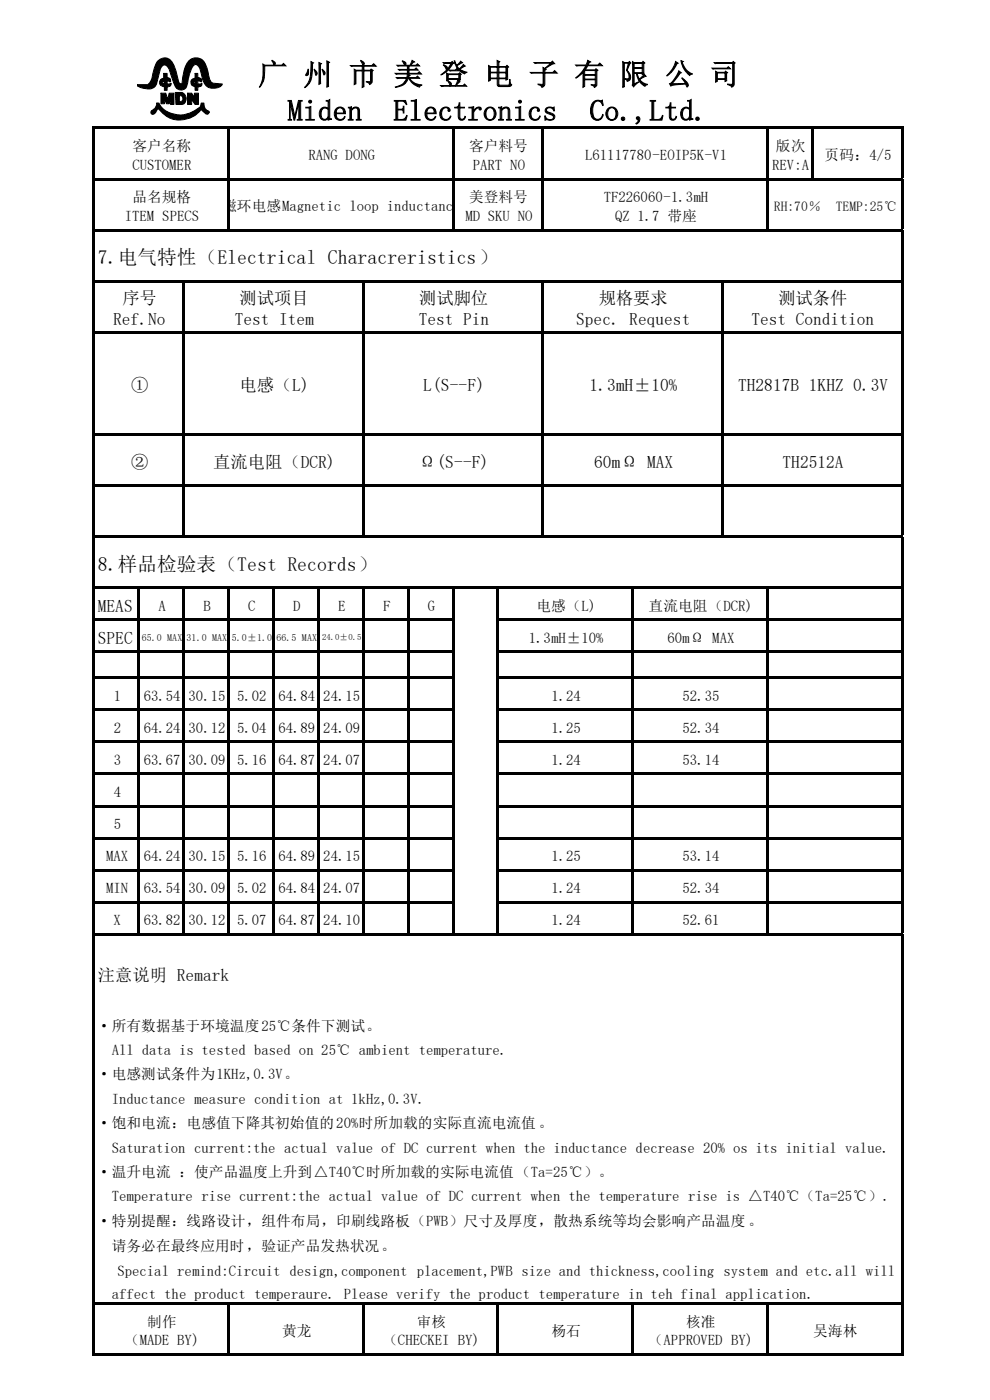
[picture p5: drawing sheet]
<svg xmlns="http://www.w3.org/2000/svg" width="210mm" height="297mm" viewBox="0 0 210 297" stroke-linecap="round" stroke-linejoin="round" font-family="sans-serif">
<g fill="#000">
<path d="M19.6 26.9h.6v10.8h-.6z" fill-rule="evenodd"/>
<path d="M19.6 37.7h.6v10.9h-.6z" fill-rule="evenodd"/>
<path d="M20.2 26.9h171.4v.5h-171.4z" fill-rule="evenodd"/>
<path d="M20.2 37.7h151.8v.5h-151.8z" fill-rule="evenodd"/>
<path d="M48.2 27.1h.5v10.6h-.5z" fill-rule="evenodd"/>
<path d="M48.2 38h.5v11.1h-.5z" fill-rule="evenodd"/>
<path d="M95.8 27.1h.6v10.6h-.6z" fill-rule="evenodd"/>
<path d="M95.8 38h.6v11.1h-.6z" fill-rule="evenodd"/>
<path d="M114.9 27.1h.5v10.6h-.5z" fill-rule="evenodd"/>
<path d="M114.9 38h.5v11.1h-.5z" fill-rule="evenodd"/>
<path d="M162.5 27.1h.5v10.6h-.5z" fill-rule="evenodd"/>
<path d="M162.5 38h.5v11.1h-.5z" fill-rule="evenodd"/>
<path d="M172 27.1h.6v11.1h-.6z" fill-rule="evenodd"/>
<path d="M172.6 37.7h19v.5h-19z" fill-rule="evenodd"/>
<path d="M191.1 27.1h.5v10.6h-.5z" fill-rule="evenodd"/>
<path d="M191.1 38h.5v10.6h-.5z" fill-rule="evenodd"/>
<path d="M19.6 48.6h.6v10.8h-.6z" fill-rule="evenodd"/>
<path d="M19.6 59.4h.6v10.8h-.6z" fill-rule="evenodd"/>
<path d="M20.2 48.6h28v.5h-28z" fill-rule="evenodd"/>
<path d="M20.2 59.4h171.4v.5h-171.4z" fill-rule="evenodd"/>
<path d="M38.7 59.6h.5v10.6h-.5z" fill-rule="evenodd"/>
<path d="M48.7 48.6h47.1v.5h-47.1z" fill-rule="evenodd"/>
<path d="M76.8 59.6h.5v10.6h-.5z" fill-rule="evenodd"/>
<path d="M96.4 48.6h18.5v.5h-18.5z" fill-rule="evenodd"/>
<path d="M114.9 59.6h.5v10.6h-.5z" fill-rule="evenodd"/>
<path d="M115.4 48.6h47.1v.5h-47.1z" fill-rule="evenodd"/>
<path d="M153 59.6h.5v10.6h-.5z" fill-rule="evenodd"/>
<path d="M163 48.6h28.6v.5h-28.6z" fill-rule="evenodd"/>
<path d="M191.1 48.8h.5v10.6h-.5z" fill-rule="evenodd"/>
<path d="M191.1 59.6h.5v10.6h-.5z" fill-rule="evenodd"/>
<path d="M19.6 70.2h.6v21.7h-.6z" fill-rule="evenodd"/>
<path d="M20.2 70.2h171.4v.5h-171.4z" fill-rule="evenodd"/>
<path d="M38.7 70.5h.5v21.4h-.5z" fill-rule="evenodd"/>
<path d="M76.8 70.5h.5v21.4h-.5z" fill-rule="evenodd"/>
<path d="M114.9 70.5h.5v21.4h-.5z" fill-rule="evenodd"/>
<path d="M153 70.5h.5v21.4h-.5z" fill-rule="evenodd"/>
<path d="M191.1 70.5h.5v21.4h-.5z" fill-rule="evenodd"/>
<path d="M19.6 91.9h.6v10.8h-.6z" fill-rule="evenodd"/>
<path d="M20.2 91.9h171.4v.5h-171.4z" fill-rule="evenodd"/>
<path d="M38.7 92.2h.5v10.5h-.5z" fill-rule="evenodd"/>
<path d="M76.8 92.2h.5v10.5h-.5z" fill-rule="evenodd"/>
<path d="M114.9 92.2h.5v10.5h-.5z" fill-rule="evenodd"/>
<path d="M153 92.2h.5v10.5h-.5z" fill-rule="evenodd"/>
<path d="M191.1 92.2h.5v10.5h-.5z" fill-rule="evenodd"/>
<path d="M19.6 102.7h.6v10.9h-.6z" fill-rule="evenodd"/>
<path d="M19.6 113.6h.6v10.8h-.6z" fill-rule="evenodd"/>
<path d="M20.2 102.7h171.4v.6h-171.4z" fill-rule="evenodd"/>
<path d="M20.2 113.6h18.5v.5h-18.5z" fill-rule="evenodd"/>
<path d="M38.7 103h.5v11.1h-.5z" fill-rule="evenodd"/>
<path d="M39.2 113.6h37.6v.5h-37.6z" fill-rule="evenodd"/>
<path d="M76.8 103h.5v11.1h-.5z" fill-rule="evenodd"/>
<path d="M77.3 113.6h37.6v.5h-37.6z" fill-rule="evenodd"/>
<path d="M114.9 103h.5v11.1h-.5z" fill-rule="evenodd"/>
<path d="M115.4 113.6h37.6v.5h-37.6z" fill-rule="evenodd"/>
<path d="M153 103h.5v11.1h-.5z" fill-rule="evenodd"/>
<path d="M153.5 113.6h38.1v.5h-38.1z" fill-rule="evenodd"/>
<path d="M191.1 103h.5v10.6h-.5z" fill-rule="evenodd"/>
<path d="M191.1 113.8h.5v10.6h-.5z" fill-rule="evenodd"/>
<path d="M19.6 124.4h.6v6.8h-.6z" fill-rule="evenodd"/>
<path d="M19.6 131.2h.6v6.8h-.6z" fill-rule="evenodd"/>
<path d="M19.6 138h.6v5.5h-.6z" fill-rule="evenodd"/>
<path d="M20.2 124.4h171.4v.5h-171.4z" fill-rule="evenodd"/>
<path d="M20.2 131.2h76.2v.5h-76.2z" fill-rule="evenodd"/>
<path d="M20.2 138h76.2v.6h-76.2z" fill-rule="evenodd"/>
<path d="M29.2 124.7h.5v6.5h-.5z" fill-rule="evenodd"/>
<path d="M29.2 131.5h.5v6.5h-.5z" fill-rule="evenodd"/>
<path d="M29.2 138.3h.5v5.2h-.5z" fill-rule="evenodd"/>
<path d="M38.7 124.7h.5v6.5h-.5z" fill-rule="evenodd"/>
<path d="M38.7 131.5h.5v6.5h-.5z" fill-rule="evenodd"/>
<path d="M38.7 138.3h.5v5.2h-.5z" fill-rule="evenodd"/>
<path d="M48.2 124.7h.5v6.5h-.5z" fill-rule="evenodd"/>
<path d="M48.2 131.5h.5v6.5h-.5z" fill-rule="evenodd"/>
<path d="M48.2 138.3h.5v5.2h-.5z" fill-rule="evenodd"/>
<path d="M57.7 124.7h.6v6.5h-.6z" fill-rule="evenodd"/>
<path d="M57.7 131.5h.6v6.5h-.6z" fill-rule="evenodd"/>
<path d="M57.7 138.3h.6v5.2h-.6z" fill-rule="evenodd"/>
<path d="M67.3 124.7h.5v6.5h-.5z" fill-rule="evenodd"/>
<path d="M67.3 131.5h.5v6.5h-.5z" fill-rule="evenodd"/>
<path d="M67.3 138.3h.5v5.2h-.5z" fill-rule="evenodd"/>
<path d="M76.8 124.7h.5v6.5h-.5z" fill-rule="evenodd"/>
<path d="M76.8 131.5h.5v6.5h-.5z" fill-rule="evenodd"/>
<path d="M76.8 138.3h.5v5.2h-.5z" fill-rule="evenodd"/>
<path d="M86.3 124.7h.5v6.5h-.5z" fill-rule="evenodd"/>
<path d="M86.3 131.5h.5v6.5h-.5z" fill-rule="evenodd"/>
<path d="M86.3 138.3h.5v5.2h-.5z" fill-rule="evenodd"/>
<path d="M95.8 124.7h.6v6.5h-.6z" fill-rule="evenodd"/>
<path d="M95.8 131.5h.6v6.5h-.6z" fill-rule="evenodd"/>
<path d="M95.8 138.3h.6v5.2h-.6z" fill-rule="evenodd"/>
<path d="M105.4 124.7h.5v6.5h-.5z" fill-rule="evenodd"/>
<path d="M105.4 131.2h.5v6.8h-.5z" fill-rule="evenodd"/>
<path d="M105.4 138h.5v5.5h-.5z" fill-rule="evenodd"/>
<path d="M105.9 131.2h85.7v.5h-85.7z" fill-rule="evenodd"/>
<path d="M105.9 138h85.7v.6h-85.7z" fill-rule="evenodd"/>
<path d="M133.9 124.7h.6v6.5h-.6z" fill-rule="evenodd"/>
<path d="M133.9 131.5h.6v6.5h-.6z" fill-rule="evenodd"/>
<path d="M133.9 138.3h.6v5.2h-.6z" fill-rule="evenodd"/>
<path d="M162.5 124.7h.5v6.5h-.5z" fill-rule="evenodd"/>
<path d="M162.5 131.5h.5v6.5h-.5z" fill-rule="evenodd"/>
<path d="M162.5 138.3h.5v5.2h-.5z" fill-rule="evenodd"/>
<path d="M191.1 124.7h.5v6.5h-.5z" fill-rule="evenodd"/>
<path d="M191.1 131.5h.5v6.5h-.5z" fill-rule="evenodd"/>
<path d="M191.1 138.3h.5v5.2h-.5z" fill-rule="evenodd"/>
<path d="M19.6 143.5h.6v6.8h-.6z" fill-rule="evenodd"/>
<path d="M19.6 150.3h.6v6.8h-.6z" fill-rule="evenodd"/>
<path d="M19.6 157.1h.6v6.8h-.6z" fill-rule="evenodd"/>
<path d="M20.2 143.5h76.2v.5h-76.2z" fill-rule="evenodd"/>
<path d="M20.2 150.3h76.2v.5h-76.2z" fill-rule="evenodd"/>
<path d="M20.2 157.1h76.2v.5h-76.2z" fill-rule="evenodd"/>
<path d="M29.2 143.7h.5v6.6h-.5z" fill-rule="evenodd"/>
<path d="M29.2 150.5h.5v6.6h-.5z" fill-rule="evenodd"/>
<path d="M29.2 157.4h.5v6.5h-.5z" fill-rule="evenodd"/>
<path d="M38.7 143.7h.5v6.6h-.5z" fill-rule="evenodd"/>
<path d="M38.7 150.5h.5v6.6h-.5z" fill-rule="evenodd"/>
<path d="M38.7 157.4h.5v6.5h-.5z" fill-rule="evenodd"/>
<path d="M48.2 143.7h.5v6.6h-.5z" fill-rule="evenodd"/>
<path d="M48.2 150.5h.5v6.6h-.5z" fill-rule="evenodd"/>
<path d="M48.2 157.4h.5v6.5h-.5z" fill-rule="evenodd"/>
<path d="M57.7 143.7h.6v6.6h-.6z" fill-rule="evenodd"/>
<path d="M57.7 150.5h.6v6.6h-.6z" fill-rule="evenodd"/>
<path d="M57.7 157.4h.6v6.5h-.6z" fill-rule="evenodd"/>
<path d="M67.3 143.7h.5v6.6h-.5z" fill-rule="evenodd"/>
<path d="M67.3 150.5h.5v6.6h-.5z" fill-rule="evenodd"/>
<path d="M67.3 157.4h.5v6.5h-.5z" fill-rule="evenodd"/>
<path d="M76.8 143.7h.5v6.6h-.5z" fill-rule="evenodd"/>
<path d="M76.8 150.5h.5v6.6h-.5z" fill-rule="evenodd"/>
<path d="M76.8 157.4h.5v6.5h-.5z" fill-rule="evenodd"/>
<path d="M86.3 143.7h.5v6.6h-.5z" fill-rule="evenodd"/>
<path d="M86.3 150.5h.5v6.6h-.5z" fill-rule="evenodd"/>
<path d="M86.3 157.4h.5v6.5h-.5z" fill-rule="evenodd"/>
<path d="M95.8 143.7h.6v6.6h-.6z" fill-rule="evenodd"/>
<path d="M95.8 150.5h.6v6.6h-.6z" fill-rule="evenodd"/>
<path d="M95.8 157.4h.6v6.5h-.6z" fill-rule="evenodd"/>
<path d="M105.4 143.5h.5v6.8h-.5z" fill-rule="evenodd"/>
<path d="M105.4 150.3h.5v6.8h-.5z" fill-rule="evenodd"/>
<path d="M105.4 157.1h.5v6.8h-.5z" fill-rule="evenodd"/>
<path d="M105.9 143.5h85.7v.5h-85.7z" fill-rule="evenodd"/>
<path d="M105.9 150.3h85.7v.5h-85.7z" fill-rule="evenodd"/>
<path d="M105.9 157.1h85.7v.5h-85.7z" fill-rule="evenodd"/>
<path d="M133.9 143.7h.6v6.6h-.6z" fill-rule="evenodd"/>
<path d="M133.9 150.5h.6v6.6h-.6z" fill-rule="evenodd"/>
<path d="M133.9 157.4h.6v6.5h-.6z" fill-rule="evenodd"/>
<path d="M162.5 143.7h.5v6.6h-.5z" fill-rule="evenodd"/>
<path d="M162.5 150.5h.5v6.6h-.5z" fill-rule="evenodd"/>
<path d="M162.5 157.4h.5v6.5h-.5z" fill-rule="evenodd"/>
<path d="M191.1 143.7h.5v6.6h-.5z" fill-rule="evenodd"/>
<path d="M191.1 150.5h.5v6.6h-.5z" fill-rule="evenodd"/>
<path d="M191.1 157.4h.5v6.5h-.5z" fill-rule="evenodd"/>
<path d="M19.6 163.9h.6v6.8h-.6z" fill-rule="evenodd"/>
<path d="M19.6 170.7h.6v6.8h-.6z" fill-rule="evenodd"/>
<path d="M19.6 177.5h.6v6.9h-.6z" fill-rule="evenodd"/>
<path d="M20.2 163.9h76.2v.5h-76.2z" fill-rule="evenodd"/>
<path d="M20.2 170.7h76.2v.5h-76.2z" fill-rule="evenodd"/>
<path d="M20.2 177.5h76.2v.6h-76.2z" fill-rule="evenodd"/>
<path d="M29.2 164.2h.5v6.5h-.5z" fill-rule="evenodd"/>
<path d="M29.2 171h.5v6.5h-.5z" fill-rule="evenodd"/>
<path d="M29.2 177.8h.5v6.6h-.5z" fill-rule="evenodd"/>
<path d="M38.7 164.2h.5v6.5h-.5z" fill-rule="evenodd"/>
<path d="M38.7 171h.5v6.5h-.5z" fill-rule="evenodd"/>
<path d="M38.7 177.8h.5v6.6h-.5z" fill-rule="evenodd"/>
<path d="M48.2 164.2h.5v6.5h-.5z" fill-rule="evenodd"/>
<path d="M48.2 171h.5v6.5h-.5z" fill-rule="evenodd"/>
<path d="M48.2 177.8h.5v6.6h-.5z" fill-rule="evenodd"/>
<path d="M57.7 164.2h.6v6.5h-.6z" fill-rule="evenodd"/>
<path d="M57.7 171h.6v6.5h-.6z" fill-rule="evenodd"/>
<path d="M57.7 177.8h.6v6.6h-.6z" fill-rule="evenodd"/>
<path d="M67.3 164.2h.5v6.5h-.5z" fill-rule="evenodd"/>
<path d="M67.3 171h.5v6.5h-.5z" fill-rule="evenodd"/>
<path d="M67.3 177.8h.5v6.6h-.5z" fill-rule="evenodd"/>
<path d="M76.8 164.2h.5v6.5h-.5z" fill-rule="evenodd"/>
<path d="M76.8 171h.5v6.5h-.5z" fill-rule="evenodd"/>
<path d="M76.8 177.8h.5v6.6h-.5z" fill-rule="evenodd"/>
<path d="M86.3 164.2h.5v6.5h-.5z" fill-rule="evenodd"/>
<path d="M86.3 171h.5v6.5h-.5z" fill-rule="evenodd"/>
<path d="M86.3 177.8h.5v6.6h-.5z" fill-rule="evenodd"/>
<path d="M95.8 164.2h.6v6.5h-.6z" fill-rule="evenodd"/>
<path d="M95.8 171h.6v6.5h-.6z" fill-rule="evenodd"/>
<path d="M95.8 177.8h.6v6.6h-.6z" fill-rule="evenodd"/>
<path d="M105.4 163.9h.5v6.8h-.5z" fill-rule="evenodd"/>
<path d="M105.4 170.7h.5v6.8h-.5z" fill-rule="evenodd"/>
<path d="M105.4 177.5h.5v6.9h-.5z" fill-rule="evenodd"/>
<path d="M105.9 163.9h85.7v.5h-85.7z" fill-rule="evenodd"/>
<path d="M105.9 170.7h85.7v.5h-85.7z" fill-rule="evenodd"/>
<path d="M105.9 177.5h85.7v.6h-85.7z" fill-rule="evenodd"/>
<path d="M133.9 164.2h.6v6.5h-.6z" fill-rule="evenodd"/>
<path d="M133.9 171h.6v6.5h-.6z" fill-rule="evenodd"/>
<path d="M133.9 177.8h.6v6.6h-.6z" fill-rule="evenodd"/>
<path d="M162.5 164.2h.5v6.5h-.5z" fill-rule="evenodd"/>
<path d="M162.5 171h.5v6.5h-.5z" fill-rule="evenodd"/>
<path d="M162.5 177.8h.5v6.6h-.5z" fill-rule="evenodd"/>
<path d="M191.1 164.2h.5v6.5h-.5z" fill-rule="evenodd"/>
<path d="M191.1 171h.5v6.5h-.5z" fill-rule="evenodd"/>
<path d="M191.1 177.8h.5v6.6h-.5z" fill-rule="evenodd"/>
<path d="M19.6 184.4h.6v6.8h-.6z" fill-rule="evenodd"/>
<path d="M19.6 191.2h.6v6.8h-.6z" fill-rule="evenodd"/>
<path d="M19.6 198h.6v5.9h-.6z" fill-rule="evenodd"/>
<path d="M20.2 184.4h76.2v.5h-76.2z" fill-rule="evenodd"/>
<path d="M20.2 191.2h76.2v.5h-76.2z" fill-rule="evenodd"/>
<path d="M20.2 198h9v.5h-9z" fill-rule="evenodd"/>
<path d="M29.2 184.6h.5v6.6h-.5z" fill-rule="evenodd"/>
<path d="M29.2 191.4h.5v7.1h-.5z" fill-rule="evenodd"/>
<path d="M29.7 198h9v.5h-9z" fill-rule="evenodd"/>
<path d="M38.7 184.6h.5v6.6h-.5z" fill-rule="evenodd"/>
<path d="M38.7 191.4h.5v7.1h-.5z" fill-rule="evenodd"/>
<path d="M39.2 198h9v.5h-9z" fill-rule="evenodd"/>
<path d="M48.2 184.6h.5v6.6h-.5z" fill-rule="evenodd"/>
<path d="M48.2 191.4h.5v7.1h-.5z" fill-rule="evenodd"/>
<path d="M48.7 198h9v.5h-9z" fill-rule="evenodd"/>
<path d="M57.7 184.6h.6v6.6h-.6z" fill-rule="evenodd"/>
<path d="M57.7 191.4h.6v7.1h-.6z" fill-rule="evenodd"/>
<path d="M58.3 198h9v.5h-9z" fill-rule="evenodd"/>
<path d="M67.3 184.6h.5v6.6h-.5z" fill-rule="evenodd"/>
<path d="M67.3 191.4h.5v7.1h-.5z" fill-rule="evenodd"/>
<path d="M67.8 198h9v.5h-9z" fill-rule="evenodd"/>
<path d="M76.8 184.6h.5v6.6h-.5z" fill-rule="evenodd"/>
<path d="M76.8 191.4h.5v7.1h-.5z" fill-rule="evenodd"/>
<path d="M77.3 198h9v.5h-9z" fill-rule="evenodd"/>
<path d="M86.3 184.6h.5v6.6h-.5z" fill-rule="evenodd"/>
<path d="M86.3 191.4h.5v7.1h-.5z" fill-rule="evenodd"/>
<path d="M86.8 198h9v.5h-9z" fill-rule="evenodd"/>
<path d="M95.8 184.6h.6v6.6h-.6z" fill-rule="evenodd"/>
<path d="M95.8 191.4h.6v7.1h-.6z" fill-rule="evenodd"/>
<path d="M96.4 198h9v.5h-9z" fill-rule="evenodd"/>
<path d="M105.4 184.4h.5v6.8h-.5z" fill-rule="evenodd"/>
<path d="M105.4 191.2h.5v7.3h-.5z" fill-rule="evenodd"/>
<path d="M105.9 184.4h85.7v.5h-85.7z" fill-rule="evenodd"/>
<path d="M105.9 191.2h85.7v.5h-85.7z" fill-rule="evenodd"/>
<path d="M105.9 198h28v.5h-28z" fill-rule="evenodd"/>
<path d="M133.9 184.6h.6v6.6h-.6z" fill-rule="evenodd"/>
<path d="M133.9 191.4h.6v7.1h-.6z" fill-rule="evenodd"/>
<path d="M134.5 198h28v.5h-28z" fill-rule="evenodd"/>
<path d="M162.5 184.6h.5v6.6h-.5z" fill-rule="evenodd"/>
<path d="M162.5 191.4h.5v7.1h-.5z" fill-rule="evenodd"/>
<path d="M163 198h28.6v.5h-28.6z" fill-rule="evenodd"/>
<path d="M191.1 184.6h.5v6.6h-.5z" fill-rule="evenodd"/>
<path d="M191.1 191.4h.5v6.6h-.5z" fill-rule="evenodd"/>
<path d="M191.1 198.2h.5v5.7h-.5z" fill-rule="evenodd"/>
<path d="M19.6 203.9h.6v72.3h-.6z" fill-rule="evenodd"/>
<path d="M191.1 203.9h.5v72.3h-.5z" fill-rule="evenodd"/>
<path d="M19.6 276.2h.6v11.4h-.6z" fill-rule="evenodd"/>
<path d="M20.2 276.2h171.4v.5h-171.4z" fill-rule="evenodd"/>
<path d="M48.2 276.5h.5v11.1h-.5z" fill-rule="evenodd"/>
<path d="M76.8 276.5h.5v11.1h-.5z" fill-rule="evenodd"/>
<path d="M105.4 276.5h.5v11.1h-.5z" fill-rule="evenodd"/>
<path d="M133.9 276.5h.6v11.1h-.6z" fill-rule="evenodd"/>
<path d="M162.5 276.5h.5v11.1h-.5z" fill-rule="evenodd"/>
<path d="M191.1 276.5h.5v11.1h-.5z" fill-rule="evenodd"/>
<path d="M20.2 287.1h28v.5h-28z" fill-rule="evenodd"/>
<path d="M48.7 287.1h28.1v.5h-28.1z" fill-rule="evenodd"/>
<path d="M77.3 287.1h28.1v.5h-28.1z" fill-rule="evenodd"/>
<path d="M105.9 287.1h28v.5h-28z" fill-rule="evenodd"/>
<path d="M134.5 287.1h28v.5h-28z" fill-rule="evenodd"/>
<path d="M163 287.1h28.1v.5h-28.1z" fill-rule="evenodd"/>
</g>
<path d="M29.1 12.3h18.4v13.3h-18.4z" fill-rule="evenodd" fill="#fff"/>
<g fill="#000">
<path d="M33.6 12.8a1.97 1.97 0 0 1 3.3 1.1l1 3.5 .3 .3h.4l.3-2a3.8 3.8 0 0 1 2-3.3 2.28 2.28 0 0 1 3 2l.2 .9a3.1 3.1 0 0 0 1 2.3l2.1 .2a2.38 2.38 0 0 1-2.5 .8 2.38 2.38 0 0 1-1.7-1.9l-.2-.7a2.89 2.89 0 0 0-1.1-2.3h-.3a2.69 2.69 0 0 0-1.2 2l-.4 1.7a1.43 1.43 0 0 1-.8 1.5 1.43 1.43 0 0 1-1.7-.3l-1-2.5a3.3 3.3 0 0 0-1.1-2.3 .94 .94 0 0 0-1.2 .9l-.7 2.8a1.81 1.81 0 0 1-2.4 1.3l-1.4-.4-.4-.3 .1-.1h2.1l.5-.5 .3-.7 .9-3.1z" fill-rule="evenodd"/>
<path d="M34.7 15.6h.7v.9h.3a.51 .51 0 0 1 .4 .3 .51 .51 0 0 1-.1 .6l-.6-.2v.6l.9-.1-.3 .6-.6 .1v.8h-.5v-.8a.9 .9 0 0 1-1.1-.8 .9 .9 0 0 1 .9-1z" fill-rule="evenodd"/>
</g>
<path d="M33.6 12.8a1.97 1.97 0 0 1 3.3 1.1l1 3.5 .3 .3h.4l.3-2a3.8 3.8 0 0 1 2-3.3 2.28 2.28 0 0 1 3 2l.2 .9a3.1 3.1 0 0 0 1 2.3l2.1 .2a2.38 2.38 0 0 1-2.5 .8 2.38 2.38 0 0 1-1.7-1.9l-.2-.7a2.89 2.89 0 0 0-1.1-2.3h-.3a2.69 2.69 0 0 0-1.2 2l-.4 1.7a1.43 1.43 0 0 1-.8 1.5 1.43 1.43 0 0 1-1.7-.3l-1-2.5a3.3 3.3 0 0 0-1.1-2.3 .94 .94 0 0 0-1.2 .9l-.7 2.8a1.81 1.81 0 0 1-2.4 1.3l-1.4-.4-.4-.3 .1-.1h2.1l.5-.5 .3-.7 .9-3.1zM34.7 15.6h.7v.9h.3a.51 .51 0 0 1 .4 .3 .51 .51 0 0 1-.1 .6l-.6-.2v.6l.9-.1-.3 .6-.6 .1v.8h-.5v-.8a.9 .9 0 0 1-1.1-.8 .9 .9 0 0 1 .9-1z" fill="none" stroke="#000" stroke-width=".21"/>
<path d="M34.7 17.2h.2v.6l-.4-.2z" fill-rule="evenodd" fill="#fff"/>
<path d="M34.7 17.2h.2v.6l-.4-.2zM41.4 15.6h.6v.9h.3a.51 .51 0 0 1 .5 .3 .51 .51 0 0 1-.1 .6l-.7-.2v.6l.8-.1v.4l-.2 .2-.6 .1v.8h-.6v-.8a.9 .9 0 0 1-.9-.9 .9 .9 0 0 1 .9-.9zM33.3 21.9h.4a5.3 5.3 0 0 0 6.8 2l2-1.3 .2-.7h.6a1.66 1.66 0 0 0 1.1 1.8l-.3 .5a2.04 2.04 0 0 1-1.4-1 5.6 5.6 0 0 1-9.1-.1l-.6 .8a.51 .51 0 0 1-.5 .4 .51 .51 0 0 1-.5-.5l.3-.4a1.74 1.74 0 0 0 1-1.5z" fill="none" stroke="#000" stroke-width=".21"/>
<g fill="#000">
<path d="M41.4 15.6h.6v.9h.3a.51 .51 0 0 1 .5 .3 .51 .51 0 0 1-.1 .6l-.7-.2v.6l.8-.1v.4l-.2 .2-.6 .1v.8h-.6v-.8a.9 .9 0 0 1-.9-.9 .9 .9 0 0 1 .9-.9z" fill-rule="evenodd"/>
<path d="M33.3 21.9h.4a5.3 5.3 0 0 0 6.8 2l2-1.3 .2-.7h.6a1.66 1.66 0 0 0 1.1 1.8l-.3 .5a2.04 2.04 0 0 1-1.4-1 5.6 5.6 0 0 1-9.1-.1l-.6 .8a.51 .51 0 0 1-.5 .4 .51 .51 0 0 1-.5-.5l.3-.4a1.74 1.74 0 0 0 1-1.5z" fill-rule="evenodd"/>
</g>
<path d="M41.2 17.2h.2v.5l-.4-.1z" fill-rule="evenodd" fill="#fff"/>
<path d="M34.1 19.8h1.1l.4 1.3 .3-1.3h1v2.4h-.7l-.2-.9-.1 .7h-.6l-.3-.9-.1 .9h-.8zM37.2 19.6h1.3a1.31 1.31 0 0 1 1 1.3 1.31 1.31 0 0 1-1 1.3h-1.2zM41.2 17.2h.2v.5l-.4-.1z" fill="none" stroke="#000" stroke-width=".21"/>
<g fill="#000">
<path d="M34.1 19.8h1.1l.4 1.3 .3-1.3h1v2.4h-.7l-.2-.9-.1 .7h-.6l-.3-.9-.1 .9h-.8z" fill-rule="evenodd"/>
<path d="M37.2 19.6h1.3a1.31 1.31 0 0 1 1 1.3 1.31 1.31 0 0 1-1 1.3h-1.2z" fill-rule="evenodd"/>
</g>
<path d="M38.1 20.4l.3-.1a.74 .74 0 0 1 .2 1.2l-.5 .1z" fill-rule="evenodd" fill="#fff"/>
<path d="M39.8 19.8h.9l.5 .9v-.9h.9v2.4h-.7l-.7-1.1v1.1h-.9zM38.1 20.4l.3-.1a.74 .74 0 0 1 .2 1.2l-.5 .1z" fill="none" stroke="#000" stroke-width=".21"/>
<path d="M39.8 19.8h.9l.5 .9v-.9h.9v2.4h-.7l-.7-1.1v1.1h-.9z" fill-rule="evenodd" fill="#000"/>
<g font-size="6.3">
<text x="54.8" y="17.9">广 州 市 美 登 电 子 有 限 公 司</text>
<text x="61" y="25.6">Miden</text>
<text x="83.4" y="25.6">Electronics</text>
<text x="125.1" y="25.6">Co.,Ltd.</text>
</g>
<g font-size="4.2">
<text x="20.7" y="56.1">7.电气特性（Electrical Characreristics）</text>
<text x="20.7" y="121.1">8.样品检验表（Test Records）</text>
</g>
<g font-size="3.7">
<text x="26" y="64.5">序号</text>
<text x="50.8" y="64.5">测试项目</text>
<text x="88.9" y="64.5">测试脚位</text>
<text x="127" y="64.5">规格要求</text>
<text x="165.1" y="64.5">测试条件</text>
<text x="24" y="69">Ref.No</text>
<text x="49.8" y="69">Test Item</text>
<text x="88.8" y="69">Test Pin</text>
<text x="122.2" y="69">Spec. Request</text>
<text x="159.4" y="69">Test Condition</text>
<text x="27.8" y="83">①</text>
<text x="50.8" y="83">电感（L)</text>
<text x="89.8" y="83">L(S--F)</text>
<text x="125.1" y="83">1.3mH±10%</text>
<text x="156.6" y="83">TH2817B 1KHZ 0.3V</text>
<text x="27.8" y="99.3">②</text>
<text x="45.2" y="99.3">直流电阻（DCR)</text>
<text x="88.9" y="99.3">Ω(S--F)</text>
<text x="126" y="99.3">60mΩ MAX</text>
<text x="166" y="99.3">TH2512A</text>
<text x="20.7" y="129.8">MEAS</text>
<text x="20.7" y="136.6">SPEC</text>
<text x="20.7" y="208.1">注意说明 Remark</text>
</g>
<g font-size="3.1">
<text x="28.1" y="32.1">客户名称</text>
<text x="28.1" y="36">CUSTOMER</text>
<text x="65.4" y="34">RANG DONG</text>
<text x="99.5" y="32.1">客户料号</text>
<text x="100.3" y="36">PART NO</text>
<text x="124.1" y="34">L61117780-EOIP5K-V1</text>
<text x="163.8" y="36">REV:A</text>
<text x="164.6" y="32.1">版次</text>
<text x="174.9" y="34">页码：4/5</text>
<text x="26.5" y="46.8">ITEM SPECS</text>
<text x="28.1" y="42.9">品名规格</text>
<text x="47.1" y="44.8">磁环电感Magnetic loop inductanc</text>
<text x="98.7" y="46.8">MD SKU NO</text>
<text x="99.5" y="42.9">美登料号</text>
<text x="128.1" y="42.9">TF226060-1.3mH</text>
<text x="130.5" y="46.8">QZ 1.7 带座</text>
<text x="33.6" y="129.6">A</text>
<text x="43.1" y="129.6">B</text>
<text x="52.7" y="129.6">C</text>
<text x="62.2" y="129.6">D</text>
<text x="71.7" y="129.6">E</text>
<text x="81.2" y="129.6">F</text>
<text x="90.8" y="129.6">G</text>
<text x="113.8" y="129.6">电感（L)</text>
<text x="137.6" y="129.6">直流电阻（DCR)</text>
<text x="112.2" y="136.4">1.3mH±10%</text>
<text x="141.6" y="136.4">60mΩ MAX</text>
<text x="24.1" y="148.6">1</text>
<text x="30.5" y="148.6">63.54</text>
<text x="40" y="148.6">30.15</text>
<text x="50.3" y="148.6">5.02</text>
<text x="59.1" y="148.6">64.84</text>
<text x="68.6" y="148.6">24.15</text>
<text x="117" y="148.6">1.24</text>
<text x="144.8" y="148.6">52.35</text>
<text x="24.1" y="155.4">2</text>
<text x="30.5" y="155.4">64.24</text>
<text x="40" y="155.4">30.12</text>
<text x="50.3" y="155.4">5.04</text>
<text x="59.1" y="155.4">64.89</text>
<text x="68.6" y="155.4">24.09</text>
<text x="117" y="155.4">1.25</text>
<text x="144.8" y="155.4">52.34</text>
<text x="24.1" y="162.2">3</text>
<text x="30.5" y="162.2">63.67</text>
<text x="40" y="162.2">30.09</text>
<text x="50.3" y="162.2">5.16</text>
<text x="59.1" y="162.2">64.87</text>
<text x="68.6" y="162.2">24.07</text>
<text x="117" y="162.2">1.24</text>
<text x="144.8" y="162.2">53.14</text>
<text x="24.1" y="169.1">4</text>
<text x="24.1" y="175.9">5</text>
<text x="22.5" y="182.7">MAX</text>
<text x="30.5" y="182.7">64.24</text>
<text x="40" y="182.7">30.15</text>
<text x="50.3" y="182.7">5.16</text>
<text x="59.1" y="182.7">64.89</text>
<text x="68.6" y="182.7">24.15</text>
<text x="117" y="182.7">1.25</text>
<text x="144.8" y="182.7">53.14</text>
<text x="22.5" y="189.5">MIN</text>
<text x="30.5" y="189.5">63.54</text>
<text x="40" y="189.5">30.09</text>
<text x="50.3" y="189.5">5.02</text>
<text x="59.1" y="189.5">64.84</text>
<text x="68.6" y="189.5">24.07</text>
<text x="117" y="189.5">1.24</text>
<text x="144.8" y="189.5">52.34</text>
<text x="24.1" y="196.3">X</text>
<text x="30.5" y="196.3">63.82</text>
<text x="40" y="196.3">30.12</text>
<text x="50.3" y="196.3">5.07</text>
<text x="59.1" y="196.3">64.87</text>
<text x="68.6" y="196.3">24.10</text>
<text x="117" y="196.3">1.24</text>
<text x="144.8" y="196.3">52.61</text>
<text x="20.5" y="218.7">·所有数据基于环境温度25℃条件下测试。</text>
<text x="23.7" y="223.9">All data is tested based on 25℃ ambient temperature.</text>
<text x="20.5" y="229">·电感测试条件为1KHz,0.3V。</text>
<text x="20.5" y="239.3">·饱和电流：电感值下降其初始值的20%时所加载的实际直流电流值。</text>
<text x="23.7" y="234.2">Inductance measure condition at 1kHz,0.3V.</text>
<text x="23.7" y="244.5">Saturation current:the actual value of DC current when the inductance decrease 20% os its initial value.</text>
<text x="20.5" y="249.7">·温升电流 ：使产品温度上升到△T40℃时所加载的实际电流值（Ta=25℃）。</text>
<text x="23.7" y="254.8">Temperature rise current:the actual value of DC current when the temperature rise is △T40℃（Ta=25℃）.</text>
<text x="20.5" y="260">·特别提醒：线路设计，组件布局，印刷线路板（PWB）尺寸及厚度，散热系统等均会影响产品温度 。</text>
<text x="23.7" y="265.4">请务必在最终应用时，验证产品发热状况。</text>
<text x="23.7" y="275.5">affect the product temperaure. Please verify the product temperature in teh final application.</text>
<text x="24.9" y="270.6">Special remind:Circuit design,component placement,PWB size and thickness,cooling system and etc.all will</text>
<text x="31.2" y="281.5">制作</text>
<text x="88.4" y="281.5">审核</text>
<text x="145.5" y="281.5">核准</text>
<text x="26.5" y="285.3">（MADE BY)</text>
<text x="59.8" y="283.4">黄龙</text>
<text x="81.2" y="285.3">（CHECKEI BY)</text>
<text x="117" y="283.4">杨石</text>
<text x="137.6" y="285.3">（APPROVED BY)</text>
<text x="172.5" y="283.4">吴海林</text>
</g>
<g font-size="2.9">
<text x="164.2" y="44.8">RH:70％</text>
<text x="177.3" y="44.8">TEMP:25℃</text>
</g>
<g font-size="2.1">
<text x="30.1" y="135.9">65.0 MAX</text>
<text x="39.6" y="135.9">31.0 MAX</text>
<text x="49.1" y="135.9">5.0±1.0</text>
<text x="58.6" y="135.9">66.5 MAX</text>
</g>
<text font-size="1.8" x="68.4" y="135.8">24.0±0.5</text>
</svg>
